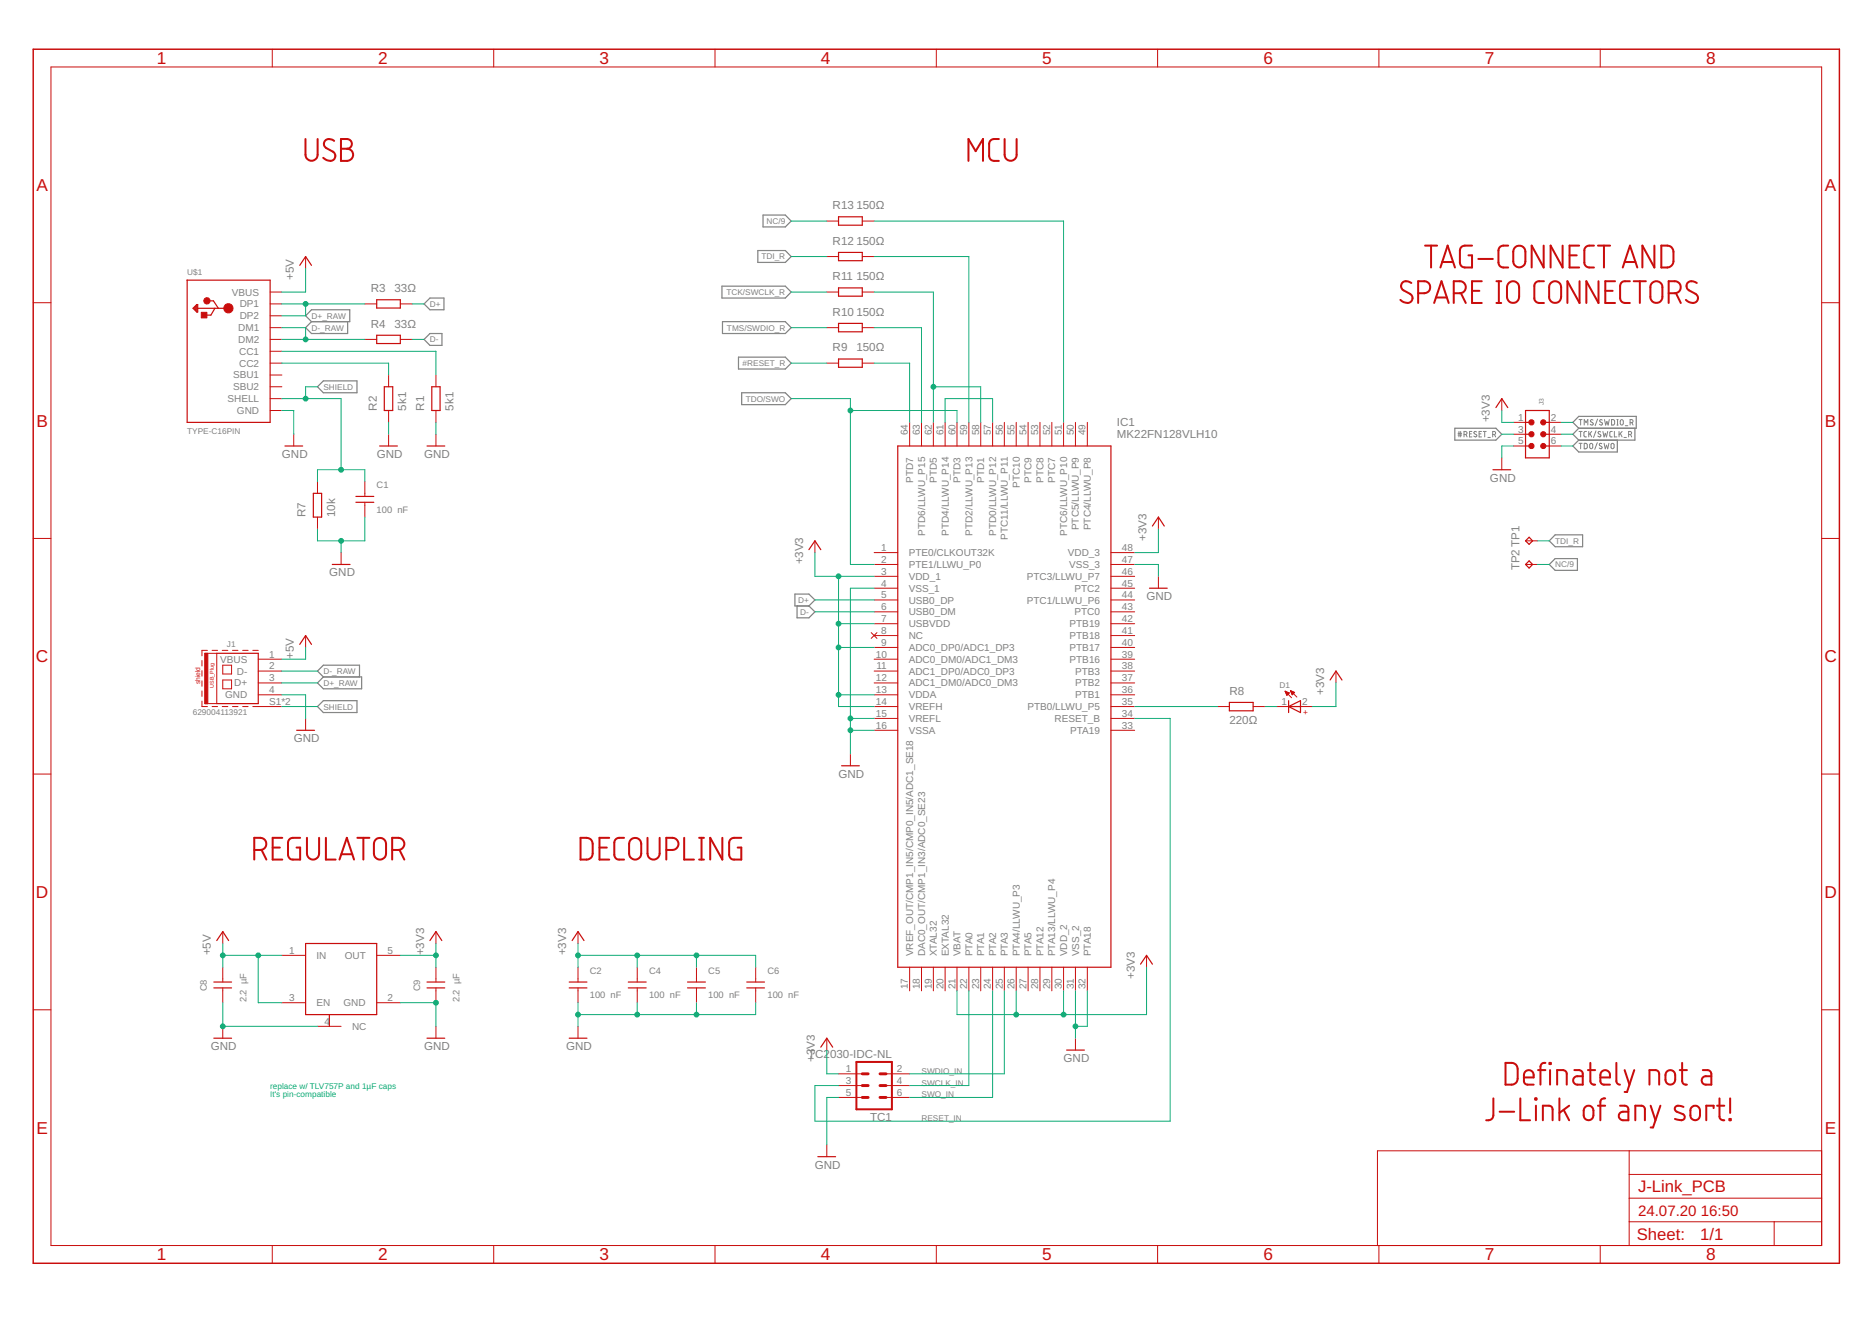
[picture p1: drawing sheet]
<svg xmlns="http://www.w3.org/2000/svg" width="297mm" height="210mm" viewBox="0 0 297 210" stroke-linecap="round" stroke-linejoin="round" font-family="sans-serif">
<g fill="none" stroke="#808080" stroke-width=".19">
<path d="M120.2 39.8h4.4l.9 .9-.9 .9h-4.4zM121.1 34.1h3.5l.9 1-.9 .9h-3.5zM49.4 51l-.9 1 .9 .9h5.8v-1.9M49.4 49.1h6.1v1.9h-6.1l-.9-.9zM68.2 52.9h1.9v1.9h-1.9l-.9-1zM68.2 47.3h2.2v1.8h-2.2l-.9-.9zM114.6 45.4h10l.9 .9-.9 1h-10zM114.6 51h10l.9 1-.9 .9h-10zM117.2 56.7h7.4l.9 .9-.9 .9h-7.4zM51.3 60.4h5.3v1.9h-5.3l-.9-.9zM117.7 62.3h6.9l.9 .9-.9 1h-6.9zM230.8 67.9h6.6l.9 1-.9 .9h-6.6z"/>
<path d="M250.5 69.8l-.9 1 .9 .9h6.1v-1.9M250.5 66.1h9.1v1.8h-9.1l-.9-.9zM250.5 67.9l-.9 1 .9 .9M259.4 67.9v1.9h-8.9M126.1 94.3h2.3l.9 .9-.9 .9h-2.3zM126.5 96.1v1.9h1.9l.9-.9-.9-1M245.8 89.6l1-1h3.5v1.9h-3.5zM246.8 84.9h4.3v1.8h-4.3l-1-.9zM50.4 112.1l.9-.9h5.3v1.9h-5.3zM51.3 107.4l-.9-.9 .9-1h5.7v1.9M51.3 107.4h6.1v1.9h-6.1l-.9-.9z"/>
</g>
<g fill="none" stroke="#808080" stroke-width=".16">
<path d="M231.4 69h.5M231.4 68.7h.5M231.5 68.5v.8M231.8 68.5v.8M232.3 68.9h.4v-.3l-.4-.1v.8M232.6 68.9l.2 .4M233.2 68.8h.3M233.6 68.5h-.4v.8h.4M234.3 68.5h-.3l-.1 .1 .4 .4v.2l-.2 .1-.3-.1M234.7 68.8h.3M235.1 68.5h-.4v.8h.4M235.4 68.5h.4"/>
<path d="M235.6 68.5v.8M236.1 69.4h.4M236.9 68.9l.4-.1-.1-.3h-.3v.8M237.1 68.9l.2 .4M250.5 70.3h.5M250.5 68.5h.5M250.5 66.6h.5M250.8 66.6v.8M250.8 68.5v.8M250.8 70.3v.9M251.4 70.3l.4 .2 .1 .5-.2 .2h-.3zM251.4 67.4v-.8l.3 .5 .2-.5v.8"/>
<path d="M251.7 68.5h-.3l-.1 .1 .1 .6 .3 .1M252.1 68.5v.8M252.3 68.8l.3 .5M252.4 70.4h.2l.1 .2v.5l-.2 .1-.3-.2v-.4zM252.6 68.5l-.5 .5M252.8 66.7l-.3-.1-.2 .2 .5 .4v.2h-.2l-.3-.1M253.2 68.4l-.3 1M253.4 70.2l-.4 1.1M253.5 66.5l-.4 1M254 68.5h-.3l-.1 .1 .4 .4v.2l-.2 .1-.3-.1M254.2 70.4h-.3l-.1 .1 .4 .4v.2l-.2 .1-.3-.1M254.2 66.7l-.2-.1-.2 .2 .5 .4v.2h-.2l-.3-.1"/>
<path d="M254.3 68.5l.2 .8 .2-.6 .2 .6 .2-.8M254.5 70.3l.2 .9 .2-.6 .2 .6 .2-.9M254.6 66.6l.2 .8 .2-.5 .2 .5 .2-.8M255.7 70.5l.2-.2 .2 .2v.6a.24 .24 0 0 1-.3 .1 .24 .24 0 0 1-.2-.2zM255.7 66.6l.5 .1v.5l-.1 .2h-.4zM255.8 68.5h-.3l-.1 .1 .1 .6 .3 .1M256.2 68.5v.8h.4M256.6 66.6h.2M256.6 67.4h.2M256.7 66.6v.8M256.9 68.5v.8M257.1 68.8l.3 .5"/>
<path d="M257.1 66.7l.2-.1 .2 .1 .1 .5-.1 .2-.4-.1zM257.4 68.5l-.5 .5M257.7 69.4h.4M257.9 67.5h.4M258.4 68.9l.5-.1-.1-.3h-.4v.8M258.7 67.1l.3-.1 .1-.2-.1-.2h-.3v.8M258.7 68.9l.2 .4M258.9 67.1l.2 .3"/>
</g>
<g fill="none" stroke="#c90d0c" stroke-width=".32">
<path d="M48.5 22.1v2.5a.96 .96 0 0 0 .9 .9 .96 .96 0 0 0 1-.9v-2.5M53 22.4a.91 .91 0 0 0-1-.3 .91 .91 0 0 0-.6 .9l.4 .5 1 .6a.79 .79 0 0 1 .3 1 .79 .79 0 0 1-1 .4l-.8-.5M54.1 22.1h1a.77 .77 0 0 1 .7 .7 .77 .77 0 0 1-.7 .8 .96 .96 0 0 1 .9 1 .96 .96 0 0 1-.9 .9h-1zM54.1 23.6h1M153.7 25.5v-3.4l1.1 1.9 1.2-1.9v3.4M158.5 22.1h-.8a.77 .77 0 0 0-.7 .7v1.9a.77 .77 0 0 0 .7 .8h.8M159.4 22.1v2.5a.95 .95 0 0 0 1 .9 .95 .95 0 0 0 .9-.9v-2.5M226.1 39h1.9M227.1 39v3.4M233.6 39h-1.2a.77 .77 0 0 0-.8 .7v2a.77 .77 0 0 0 .8 .7h1.2v-1.9h-.6M239.3 39h-.8a.77 .77 0 0 0-.7 .7v2a.77 .77 0 0 0 .7 .7h.8M240.5 39.2a.96 .96 0 0 1 1-.1 .96 .96 0 0 1 .5 .8v1.6a.96 .96 0 0 1-.9 .9 .96 .96 0 0 1-1-.9v-1.6l.2-.5z"/>
<path d="M244.9 39v3.4l-1.9-3.4v3.4M247.9 39v3.4l-1.9-3.4v3.4M250.6 39h-1.6v3.4h1.6M252.9 39h-.7a.77 .77 0 0 0-.8 .7v2a.77 .77 0 0 0 .8 .7h.7M253.6 39h1.9M254.5 39v3.4M262.5 39v3.4l-1.9-3.4v3.4M263.6 39a1.83 1.83 0 0 1 1.6 .2l.3 .7v1.6a1.01 1.01 0 0 1-.9 .9h-1zM223.9 44.9a.91 .91 0 0 0-1-.3 .91 .91 0 0 0-.6 1l.4 .5 1.1 .5a.78 .78 0 0 1 .2 1.1 .78 .78 0 0 1-.9 .3l-.9-.4M225 46.5a1.8 1.8 0 0 0 1.7-.3 .96 .96 0 0 0 .2-1 .96 .96 0 0 0-.9-.6h-1v3.5M227.6 48.1l1.1-3.5 1.2 3.5M227.9 47.2h1.7"/>
<path d="M228.6 42.4l1.1-3.4 1.2 3.4M228.8 41.6h1.8M230.7 46.5a1.71 1.71 0 0 0 1.6-.3 .96 .96 0 0 0 .2-1 .96 .96 0 0 0-.9-.6h-.9v3.5M231.8 46.5l.8 1.6M233.6 46.1h1.1M234.6 41.1h2.3M235.1 44.6h-1.5v3.5h1.5M237.4 44.6h.8M237.4 48.1h.8M237.8 44.6v3.5M239.5 44.9a.96 .96 0 0 1 1-.2 .96 .96 0 0 1 .5 .9v1.5a.96 .96 0 0 1-.9 1 .96 .96 0 0 1-1-1v-1.5zM245 44.6h-.8a.73 .73 0 0 0-.7 .8v1.9a.77 .77 0 0 0 .7 .8h.8"/>
<path d="M246.1 44.9a.96 .96 0 0 1 1.1-.2 .96 .96 0 0 1 .5 .9v1.5a.95 .95 0 0 1-.9 1 .95 .95 0 0 1-1-1v-1.8zM249 40.5h1.2M250.6 44.6v3.5l-1.9-3.5v3.5M253.6 44.6v3.5l-1.9-3.5v3.5M254.7 46.1h1.2M256.3 44.6h-1.6v3.5h1.6M257.5 42.4l1.1-3.4 1.2 3.4M257.8 41.6h1.7M258.6 44.6h-.7a.73 .73 0 0 0-.8 .8v1.9a.77 .77 0 0 0 .8 .8h.7M259.2 44.6h2M260.2 44.6v3.5M262.2 44.9a.96 .96 0 0 1 1-.2 .96 .96 0 0 1 .6 .9v1.5a.95 .95 0 0 1-1 1 .95 .95 0 0 1-.9-1v-1.8z"/>
<path d="M264.8 46.5a1.8 1.8 0 0 0 1.7-.3 .96 .96 0 0 0 .1-1 .96 .96 0 0 0-.9-.6h-.9v3.5M265.9 46.5l.8 1.6M269.2 44.9a.91 .91 0 0 0-1-.3 .91 .91 0 0 0-.6 1l.4 .5 1 .5a.79 .79 0 0 1 .3 1.1 .79 .79 0 0 1-1 .3l-.8-.4M40.3 134.9a1.7 1.7 0 0 0 1.7-.4 .96 .96 0 0 0 .2-1 .96 .96 0 0 0-.9-.6h-1v3.5M41.5 134.9l.8 1.5M43.3 134.5h1.1M44.8 132.9h-1.5v3.5h1.5M47.6 132.9h-1.1a.77 .77 0 0 0-.8 .8v1.9a.77 .77 0 0 0 .8 .8h1.1v-1.9h-.5M48.7 132.9v2.5a.96 .96 0 0 0 1 1 .96 .96 0 0 0 .9-1v-2.5M51.7 132.9v3.5h1.6M53.9 136.4l1.1-3.5 1.2 3.5M54.2 135.5h1.7"/>
<path d="M56.7 132.9h1.9M57.7 132.9v3.5M59.7 133.2a.96 .96 0 0 1 1-.2 .96 .96 0 0 1 .6 .9v1.5a.96 .96 0 0 1-1 1 .96 .96 0 0 1-1-1v-1.5l.2-.5zM62.2 134.9h1a.96 .96 0 0 0 1-1 .96 .96 0 0 0-1-1h-1v3.5M63.4 134.9l.8 1.5M92.1 132.9a1.93 1.93 0 0 1 1.7 .3l.2 .7v1.5a.94 .94 0 0 1-.9 1h-1zM95.1 134.5h1.2M96.7 132.9h-1.6v3.5h1.6M99 132.9h-.8a.77 .77 0 0 0-.7 .8v1.9a.77 .77 0 0 0 .7 .8h.8M100.2 133.2a.96 .96 0 0 1 1-.2 .96 .96 0 0 1 .5 .9v1.5a.96 .96 0 0 1-.9 1 .96 .96 0 0 1-1-1v-1.5l.2-.5zM102.7 132.9v2.5a.96 .96 0 0 0 1 1 .96 .96 0 0 0 1-1v-2.5M105.7 134.9h1a.96 .96 0 0 0 1-1 .96 .96 0 0 0-1-1h-1v3.5"/>
<path d="M108.6 132.9v3.5h1.5M110.9 132.9h.8M110.9 136.4h.8M111.3 132.9v3.5M114.6 132.9v3.5l-1.9-3.5v3.5M117.6 132.9h-1.1a.77 .77 0 0 0-.8 .8v1.9a.77 .77 0 0 0 .8 .8h1.1v-1.9h-.5M135.9 168.5h5.6v7.5h-5.6zM237 174.3v2.7a.86 .86 0 0 1-1.2 .7M238 176.4h2.3M238.9 168.6a1.74 1.74 0 0 1 1.6 .3l.3 .7v1.5a.94 .94 0 0 1-.9 1h-1zM241.2 174.3v3.4h1.6M241.8 170.9h1.6a.81 .81 0 0 0-.6-1.1 .81 .81 0 0 0-1 .8v1.1l.2 .3 1.4 .1"/>
<path d="M243.6 174.3h.2v.2h-.2zM243.7 175.4v2.3M244.1 169.8h1.1M244.8 177.7v-2.3l1.2 .1 .3 .2 .1 .3v1.7M245.2 168.6l-.5 .1-.3 .5v2.9M245.9 168.6h.2v.2h-.2zM246 169.8v2.3M247.1 172.1v-2.3h.9l.5 .2 .1 .4v1.7M247.4 174.3v3.4M248.1 176.1l.9 1.6M249 175.4l-1.6 1.2M249.8 169.8h.9l.4 .4v1.9h-.8a.67 .67 0 0 1-.7-.7 .67 .67 0 0 1 .7-.6h.8"/>
<path d="M251.4 175.7a.77 .77 0 0 1 .9-.3 .77 .77 0 0 1 .5 .8 1.35 1.35 0 0 1-.3 1.4 .78 .78 0 0 1-1.2-.6v-.8zM252 169.8h1.1M252.3 168.6l.1 3.1 .2 .3 .5 .1M253.6 175.4h1.1M253.9 170.9h1.6a.8 .8 0 0 0-.6-1.1 .8 .8 0 0 0-1 .8l.1 1.3 .3 .2h1.2M254.7 174.3h-.4a.52 .52 0 0 0-.4 .5v2.9M256.5 168.6v3.1l.2 .3 .3 .1M257 175.4l1 .1 .4 .3v1.9h-.9a.68 .68 0 0 1-.6-.6 .68 .68 0 0 1 .6-.7h.9M257.8 169.8l.8 2.3M259.3 169.8l-1.1 3.4h-.4M259.5 177.7v-2.3l1.1 .1 .3 .2 .1 .3v1.7M261.7 172.1v-2.3h1l.5 .2 .1 .4v1.7"/>
<path d="M261.9 175.4l.8 2.3M263.5 175.4l-1.2 3.5h-.4M264.4 170.1a.77 .77 0 0 1 .9-.3 .77 .77 0 0 1 .5 .8v.7a.77 .77 0 0 1-.8 .8 .77 .77 0 0 1-.7-.8v-.7zM266.5 169.8h1.2M266.9 168.6l.1 3.1a.57 .57 0 0 0 .7 .4M267.1 175.6l-.5-.1a.53 .53 0 0 0-.8 .2 .53 .53 0 0 0 .3 .7l.9 .4a.51 .51 0 0 1 .3 .5 .51 .51 0 0 1-.5 .4l-1-.2M268.4 175.7a.77 .77 0 0 1 .8-.3 .77 .77 0 0 1 .5 .8 1.35 1.35 0 0 1-.3 1.4 .76 .76 0 0 1-.8 0 .76 .76 0 0 1-.4-.6v-1zM270.2 169.8h.9l.3 .2 .1 .4v1.7h-.8a.67 .67 0 0 1-.7-.7 .67 .67 0 0 1 .7-.6h.8M271.9 175.8v-.4h-1.2v2.3M272.5 175.4h1.1M272.8 174.3l.1 3 .2 .3 .5 .1M274.4 177.5h.2v.2h-.2z"/>
<path d="M274.5 174.3v2.3"/>
</g>
<g fill="none" stroke="#c90d0c" stroke-width=".19">
<path d="M133.1 34.4h3.7v1.3h-3.7zM29.7 44.4h13.2v22.6h-13.2v-22.6M30.8 48.9l.3-.3v.6l-.2-.3M31.2 48.3h.2v1.2h-.2l-.6-.6zM31.2 48.3v1.1M31.4 48.9h4.8M33.1 47.7h.8l.7 1.2M34.1 48.9l-.6 1.1h-.9M47.6 42.1l.9-1.4 .9 1.4M59.8 47.6h3.7v1.3h-3.7zM59.8 53.2h3.7v1.3h-3.7zM133.1 57h3.7v1.3h-3.7z"/>
<path d="M133.1 40h3.7v1.4h-3.7zM133.1 45.7h3.7v1.3h-3.7zM133.1 51.3h3.7v1.3h-3.7zM45.2 70.8h2.8M49.7 78.3h1.3v3.7h-1.3zM56.5 78.8h2.8M56.5 79.7h2.8M60.2 70.8h2.9M61 61.4h1.3v3.7h-1.3zM67.8 70.8h2.8M68.5 61.4h1.3v3.7h-1.3zM142.5 70.8h33.8v82.7h-33.8z"/>
<path d="M236.9 74.5h2.8M237.4 64.7l.9-1.5 .9 1.5M242.1 70.8h.9M242.1 67h.9M242.1 65.1h3.7v7.5h-3.7zM242.1 68.9h.9M244.9 70.8h.9M244.9 67h.9M244.9 68.9h.9M52.7 89.6h2.8M128.4 87.2l.9-1.4 .9 1.4M182.4 93.3h2.8"/>
<path d="M182.9 83.5l.9-1.5 .9 1.5M242.6 85.2l.6 .6-.6 .6-.5-.6zM242.6 89l.6 .6-.6 .5-.5-.5zM34.4 103.7h6.6v7.9h-6.6M47.1 115.9h2.8M47.6 102.2l.9-1.4 .9 1.4M195.1 111.4h3.7v1.4h-3.7zM204.5 112.1l1.9-.9v1.9zM204.5 111.2v1.9M204.5 112.1h1.9M211.1 107.9l.9-1.4 .9 1.4M133.5 121.5h2.9"/>
<path d="M33.9 155.8h2.8M33.9 156.7h2.8M34.4 149.2l.9-1.4 1 1.4M48.5 149.7h11.3v11.3h-11.3zM67.8 155.8h2.8M67.8 156.7h2.8M68.2 149.2l1-1.4 .9 1.4M90.3 155.8h2.8M90.3 156.7h2.8M90.8 149.2l.9-1.4 1 1.4M99.7 155.8h2.8M99.7 156.7h2.8"/>
<path d="M109.1 155.8h2.8M109.1 156.7h2.8M118.5 155.8h2.8M118.5 156.7h2.8M181 153l.9-1.4 1 1.4M33.9 164.7h2.8M52.3 161v1.8M67.8 164.7h2.8M90.3 164.7h2.8M130.2 166.1l1-1.4 .9 1.4M169.2 166.6h2.9M129.8 183.5h2.8"/>
</g>
<g fill="none" stroke="#c90d0c" stroke-width=".16">
<path d="M8.1 10.6h281v187h-281zM43.2 7.8v2.8M78.3 7.8v2.8M113.5 7.8v2.8M148.6 7.8v2.8M183.7 7.8v2.8M218.8 7.8v2.8M253.9 7.8v2.8M131.2 35.1h1.9M136.8 35.1h1.9M5.3 48h2.8M42.9 48.2h1.8"/>
<path d="M42.9 52h1.8M42.9 46.3h1.8M42.9 55.7h1.8M42.9 59.5h1.8M42.9 57.6h1.8M42.9 53.8h1.8M42.9 50.1h1.8M48.5 40.7v1.9M57.9 48.2h1.9M57.9 53.8h1.9M61.7 59.5v1.9M63.5 48.2h1.9"/>
<path d="M63.5 53.8h1.9M69.2 59.5v1.9M131.2 52h1.9M131.2 46.3h1.9M131.2 57.6h1.9M131.2 40.7h1.9M136.8 52h1.9M136.8 46.3h1.9M136.8 57.6h1.9M136.8 40.7h1.9M289.1 48h2.8M42.9 65.1h1.8"/>
<path d="M42.9 61.4h1.8M42.9 63.2h1.8M46.6 68.9v1.9M50.4 76.4v1.9M57.9 76.4v2.3M57.9 79.7v2.3M61.7 65.1v1.9M61.7 68.9v1.9M69.2 65.1v1.9M69.2 68.9v1.9M144.3 67v3.8M146.2 67v3.8"/>
<path d="M148.1 67v3.8M150 67v3.8M151.8 67v3.8M153.7 67v3.8M155.6 67v3.8M157.5 67v3.8M159.4 67v3.8M161.2 67v3.8M163.1 67v3.8M165 67v3.8M166.9 67v3.8M168.8 67v3.8"/>
<path d="M170.6 67v3.8M172.5 67v3.8M238.3 63.2v1.9M238.3 72.6v1.9M240.2 67h1.9M240.2 68.9h1.9M240.2 70.8h1.9M245.8 67h1.9M245.8 68.9h1.9M245.8 70.8h1.9M5.3 85.4h2.8M50.4 82v1.9"/>
<path d="M54.1 87.7v1.9M129.3 85.8v1.9M138.7 87.7h3.8M138.7 89.6h3.8M138.7 91.4h3.8M138.7 93.3h3.8M138.7 95.2h3.8M138.7 97.1h3.8M138.7 99h3.8M176.3 87.7h3.7M176.3 89.6h3.7M176.3 91.4h3.7"/>
<path d="M176.3 93.3h3.7M176.3 95.2h3.7M176.3 97.1h3.7M176.3 99h3.7M183.8 82v1.9M183.8 91.4v1.9M242.1 89.6h1.8M242.1 85.8h1.8M289.1 85.4h2.8M32 111.2v.9h.9M32 104.8v.9M32 106.4v.9"/>
<path d="M32 108v.9M32 109.6v.9M32.5 103.7h1.9v7.9h-1.9zM32.9 103.2h-.9v.9M33.7 112.1h.8M33.7 103.2h.8M35.3 112.1h.9M35.3 103.2h.9M35.3 105.5h1.4v1.4h-1.4zM35.3 107.9h1.4v1.4h-1.4zM36.9 112.1h.9M36.9 103.2h.9"/>
<path d="M38.5 112.1h.9M38.5 103.2h.9M40.1 112.1h4.6M40.1 103.2h.9M41 104.6h3.7M41 106.5h3.7M41 108.4h3.7M41 110.2h3.7M48.5 100.8v1.9M48.5 114v1.9M134.9 119.6v1.9M138.2 100.4l.9 .9"/>
<path d="M138.7 100.8h3.8M138.7 102.7h3.8M138.7 104.6h3.8M138.7 106.5h3.8M138.7 108.4h3.8M138.7 110.2h3.8M138.7 112.1h3.8M138.7 114h3.8M138.7 115.9h3.8M139.1 100.4l-.9 .9M176.3 100.8h3.7M176.3 102.7h3.7"/>
<path d="M176.3 104.6h3.7M176.3 106.5h3.7M176.3 108.4h3.7M176.3 110.2h3.7M176.3 112.1h3.7M176.3 114h3.7M176.3 115.9h3.7M193.2 112.1h1.9M198.8 112.1h1.9M202.6 112.1h1.9M203.9 109.7l1 1M203.9 109.7h.1"/>
<path d="M203.9 109.7l.7 .2M203.9 109.7l.3 .6 .4-.4M204 109.8h.2M204 109.9h.4M204 109.9h.6M204.1 110h.4M204.1 110.1h.3M204.1 110.2h.2M204.2 110.3h.1M204.8 109.6l1 1M204.8 109.6l.6 .3-.4 .3zM204.8 109.6h.1"/>
<path d="M204.8 109.7h.3M204.9 109.8h.4M204.9 109.9h.5M204.9 109.9h.4M205 110h.2M205 110.1h.1M205 110.2h.1M206.4 112.1h1.8M212 106.5v1.9M5.3 122.8h2.8M289.1 122.8h2.8M35.3 147.8v1.9"/>
<path d="M35.3 153.5v2.3M35.3 156.7v2.4M44.7 151.6h3.8M44.7 159.1h3.8M59.8 151.6h3.7M59.8 159.1h3.7M69.2 147.8v1.9M69.2 153.5v2.3M69.2 156.7v2.4M91.7 147.8v1.9M91.7 153.5v2.3M91.7 156.7v2.4"/>
<path d="M101.1 153.5v2.3M101.1 156.7v2.4M110.5 153.5v2.3M110.5 156.7v2.4M119.9 153.5v2.3M119.9 156.7v2.4M144.3 153.5v3.7M146.2 153.5v3.7M148.1 153.5v3.7M150 153.5v3.7M151.8 153.5v3.7M153.7 153.5v3.7"/>
<path d="M155.6 153.5v3.7M157.5 153.5v3.7M159.4 153.5v3.7M161.2 153.5v3.7M163.1 153.5v3.7M165 153.5v3.7M166.9 153.5v3.7M168.8 153.5v3.7M170.6 153.5v3.7M172.5 153.5v3.7M181.9 151.6v1.9M5.3 160.2h2.8"/>
<path d="M35.3 162.8v1.9M50.4 162.8h3.7M69.2 162.8v1.9M91.7 162.8v1.9M131.2 164.7v1.9M133.1 170.4h3.7M133.1 172.2h3.7M133.1 174.1h3.7M140.6 170.4h3.7M140.6 172.2h3.7M140.6 174.1h3.7M170.6 164.7v1.9"/>
<path d="M289.1 160.2h2.8M43.2 197.6v2.8M78.3 197.6v2.8M113.5 197.6v2.8M131.2 181.6v1.9M148.6 197.6v2.8M183.7 197.6v2.8M218.8 197.6v2.8M253.9 197.6v2.8M258.5 193.8h30.6M258.5 182.6v15M258.5 190.1h30.6"/>
<path d="M258.5 186.3h30.6M281.5 193.8v3.8M289.1 182.6h-70.5v15"/>
</g>
<path d="M136.8 174.1h1M136.8 172.2h1M136.8 170.4h1M139.6 174.1h1M139.6 172.2h1M139.6 170.4h1" fill="none" stroke="#c90d0c" stroke-width=".47"/>
<g fill="#c90d0c" stroke="#c90d0c" stroke-width=".16">
<circle cx="36.2" cy="48.9" r=".74"/>
<circle cx="32.8" cy="47.7" r=".52"/>
<circle cx="243" cy="67" r=".43"/>
<circle cx="244.9" cy="67" r=".42"/>
<circle cx="243" cy="68.9" r=".43"/>
<circle cx="244.9" cy="68.9" r=".42"/>
<circle cx="243" cy="70.8" r=".43"/>
<circle cx="244.9" cy="70.8" r=".42"/>
</g>
<g fill="#c90d0c" stroke="#c90d0c" stroke-width=".16">
<path d="M31.9 49.6h.9v.8h-.9z"/>
<path d="M32.5 103.7h.5v8h-.5z"/>
</g>
<path d="M5.3 7.8h286.6v192.6h-286.6z" fill="none" stroke="#c90d0c" stroke-width=".23"/>
<g fill="none" stroke="#0dab76" stroke-width=".16">
<path d="M125.5 35.1h5.7M138.7 35.1h30.1v31.9M44.7 57.6h17v1.9M44.7 55.7h24.5v3.8M44.7 52h3.8v1.8M44.7 53.8h13.2M44.7 48.2h13.2M48.5 42.6v3.7h-3.8M48.5 48.2v1.9h-3.8M65.4 53.8h1.9M65.4 48.2h1.9M125.5 57.6h5.7"/>
<path d="M125.5 52h5.7M125.5 46.3h5.7M125.5 40.7h5.7M138.7 57.6h5.6v9.4M138.7 52h7.5v15M138.7 46.3h9.4v20.7M138.7 40.7h15v26.3M44.7 65.1h1.9v3.8M44.7 63.2h9.4v11.3M50.4 76.4v-1.9h7.5v1.9M50.4 61.4h-1.9v1.8M61.7 67v1.9"/>
<path d="M69.2 67v1.9M125.5 63.2h9.4v26.4h3.8M134.9 65.1h16.9v1.9M148.1 61.4h7.5v5.6M150 67v-3.8h7.5v3.8M238.3 65.1v1.9h1.9M238.3 68.9h1.9M240.2 70.8h-1.9v1.8M247.7 70.8h1.9M247.7 67h1.9M247.7 68.9h1.9M54.1 85.8v1.9"/>
<path d="M57.9 82v3.8h-7.5v-1.9M129.3 87.7v3.7h9.4M129.3 95.2h9.4M129.3 97.1h9.4M133.1 91.4v20.7h5.6M133.1 99h5.6M138.7 93.3h-3.8v26.3M180 89.6h3.8v1.8M183.8 83.9v3.8h-3.8M243.9 85.8h1.9M243.9 89.6h1.9M44.7 110.2h3.8v3.8"/>
<path d="M44.7 106.5h5.7M44.7 108.4h5.7M44.7 112.1h5.7M48.5 102.7v1.9h-3.8M133.1 110.2h5.6M133.1 102.7h5.6M134.9 115.9h3.8M134.9 114h3.8M180 114h5.7v63.9h-56.4v-5.7h3.8M180 112.1h13.2M200.7 112.1h1.9M212 108.4v3.7h-3.8"/>
<path d="M35.3 159.1v3.7h15.1M35.3 149.7v3.8M35.3 151.6h9.4M41 151.6v7.5h3.7M63.5 159.1h5.7v3.7M63.5 151.6h5.7M69.2 149.7v3.8M91.7 151.6h28.2v1.9M91.7 149.7v3.8M91.7 159.1v3.7M101.1 151.6v1.9M101.1 159.1v1.9"/>
<path d="M110.5 151.6v1.9M110.5 159.1v1.9M119.9 159.1v1.9h-28.2M153.7 157.2v15h-9.4M157.5 157.2v16.9h-13.2M159.4 157.2v13.2h-15.1M161.2 157.2v3.8M168.8 157.2v3.8M170.6 157.2v7.5M172.5 157.2v5.6h-1.9M181.9 153.5v7.5h-30.1v-3.8M131.2 166.6v3.8h1.9"/>
<path d="M133.1 174.1h-1.9v7.5"/>
</g>
<g fill="#0dab76" stroke="#0dab76" stroke-width=".16">
<circle cx="54.1" cy="85.8" r=".38"/>
<circle cx="134.9" cy="114" r=".38"/>
<circle cx="134.9" cy="115.9" r=".38"/>
<circle cx="170.6" cy="162.8" r=".38"/>
<circle cx="110.5" cy="161" r=".38"/>
<circle cx="101.1" cy="161" r=".38"/>
<circle cx="91.7" cy="161" r=".38"/>
<circle cx="35.3" cy="162.8" r=".38"/>
<circle cx="69.2" cy="159.1" r=".38"/>
<circle cx="48.5" cy="53.8" r=".38"/>
<circle cx="48.5" cy="48.2" r=".38"/>
<circle cx="35.3" cy="151.6" r=".38"/>
<circle cx="41" cy="151.6" r=".38"/>
<circle cx="133.1" cy="110.2" r=".38"/>
<circle cx="133.1" cy="99" r=".38"/>
<circle cx="133.1" cy="91.4" r=".38"/>
<circle cx="133.1" cy="102.7" r=".38"/>
<circle cx="161.2" cy="161" r=".38"/>
<circle cx="168.8" cy="161" r=".38"/>
<circle cx="110.5" cy="151.6" r=".38"/>
<circle cx="101.1" cy="151.6" r=".38"/>
<circle cx="91.7" cy="151.6" r=".38"/>
<circle cx="69.2" cy="151.6" r=".38"/>
<circle cx="54.1" cy="74.5" r=".38"/>
<circle cx="48.5" cy="63.2" r=".38"/>
<circle cx="134.9" cy="65.1" r=".38"/>
<circle cx="148.1" cy="61.4" r=".38"/>
</g>
<g font-size="2.7" fill="#c90d0c">
<text x="24.9" y="10.2">1</text>
<text x="60" y="10.2">2</text>
<text x="95.1" y="10.2">3</text>
<text x="130.2" y="10.2">4</text>
<text x="165.4" y="10.2">5</text>
<text x="200.5" y="10.2">6</text>
<text x="235.6" y="10.2">7</text>
<text x="270.7" y="10.2">8</text>
<text x="5.8" y="30.3">A</text>
<text x="289.5" y="30.3">A</text>
<text x="5.8" y="67.7">B</text>
<text x="289.5" y="67.7">B</text>
<text x="5.7" y="105.1">C</text>
<text x="289.5" y="105.1">C</text>
<text x="5.7" y="142.5">D</text>
<text x="289.5" y="142.5">D</text>
<text x="5.8" y="179.9">E</text>
<text x="289.5" y="179.9">E</text>
<text x="24.9" y="200">1</text>
<text x="60" y="200">2</text>
<text x="95.1" y="200">3</text>
<text x="130.2" y="200">4</text>
<text x="165.4" y="200">5</text>
<text x="200.5" y="200">6</text>
<text x="235.6" y="200">7</text>
<text x="270.7" y="200">8</text>
</g>
<g font-size="2.6" fill="#c90d0c">
<text x="259.9" y="189.2">J-Link_PCB</text>
<text x="259.7" y="196.8">Sheet:</text>
<text x="269.8" y="196.7">1/1</text>
</g>
<g font-size="2.4" fill="#c90d0c">
<text x="259.9" y="192.9">24.07.20</text>
<text x="269.9" y="192.9">16:50</text>
</g>
<g font-size="1.8" fill="#808080">
<text x="132.1" y="33.2">R13</text>
<text x="135.9" y="33.2">150Ω</text>
<text x="132.1" y="38.8">R12</text>
<text x="135.9" y="38.8">150Ω</text>
<text x="46.6" y="44.5" transform="rotate(-90 46.6 44.5)">+5V</text>
<text x="58.8" y="46.3">R3</text>
<text x="62.6" y="46.3">33Ω</text>
<text x="132.1" y="44.5">R11</text>
<text x="135.9" y="44.5">150Ω</text>
<text x="58.8" y="52">R4</text>
<text x="62.6" y="52">33Ω</text>
<text x="132.1" y="50.1">R10</text>
<text x="135.9" y="50.1">150Ω</text>
<text x="132.1" y="55.7">R9</text>
<text x="135.9" y="55.7">150Ω</text>
<text x="59.8" y="65.1" transform="rotate(-90 59.8 65.1)">R2</text>
<text x="64.5" y="65.1" transform="rotate(-90 64.5 65.1)">5k1</text>
<text x="67.3" y="65.1" transform="rotate(-90 67.3 65.1)">R1</text>
<text x="72" y="65.1" transform="rotate(-90 72 65.1)">5k1</text>
<text x="177.2" y="69.5">MK22FN128VLH10</text>
<text x="177.2" y="67.7">IC1</text>
<text x="236.4" y="67" transform="rotate(-90 236.4 67)">+3V3</text>
<text x="44.7" y="72.6">GND</text>
<text x="59.8" y="72.6">GND</text>
<text x="67.3" y="72.6">GND</text>
<text x="236.4" y="76.4">GND</text>
<text x="48.5" y="82" transform="rotate(-90 48.5 82)">R7</text>
<text x="53.2" y="82" transform="rotate(-90 53.2 82)">10k</text>
<text x="127.4" y="89.6" transform="rotate(-90 127.4 89.6)">+3V3</text>
<text x="181.9" y="85.8" transform="rotate(-90 181.9 85.8)">+3V3</text>
<text x="52.3" y="91.4">GND</text>
<text x="181.9" y="95.2">GND</text>
<text x="241.1" y="90.5" transform="rotate(-90 241.1 90.5)">TP2 TP1</text>
<text x="46.6" y="104.6" transform="rotate(-90 46.6 104.6)">+5V</text>
<text x="195.1" y="110.2">R8</text>
<text x="210.1" y="110.2" transform="rotate(-90 210.1 110.2)">+3V3</text>
<text x="46.6" y="117.7">GND</text>
<text x="195.1" y="114.9">220Ω</text>
<text x="133.1" y="123.4">GND</text>
<text x="33.5" y="151.6" transform="rotate(-90 33.5 151.6)">+5V</text>
<text x="67.3" y="151.6" transform="rotate(-90 67.3 151.6)">+3V3</text>
<text x="89.8" y="151.6" transform="rotate(-90 89.8 151.6)">+3V3</text>
<text x="180" y="155.3" transform="rotate(-90 180 155.3)">+3V3</text>
<text x="33.5" y="166.6">GND</text>
<text x="67.3" y="166.6">GND</text>
<text x="89.8" y="166.6">GND</text>
<text x="128.2" y="167.9">TC2</text>
<text x="131.7" y="167.9">030-IDC-NL</text>
<text x="129.3" y="168.5" transform="rotate(-90 129.3 168.5)">+3V3</text>
<text x="168.8" y="168.5">GND</text>
<text x="138" y="177.9">TC1</text>
<text x="129.3" y="185.4">GND</text>
</g>
<g font-size="1.6" fill="#808080">
<text x="36.8" y="46.9">VBUS</text>
<text x="37.8" y="52.5">DM1</text>
<text x="38" y="48.8">DP1</text>
<text x="38" y="50.7">DP2</text>
<text x="37.8" y="54.4">DM2</text>
<text x="38" y="56.3">CC1</text>
<text x="38" y="58.2">CC2</text>
<text x="36.1" y="63.8">SHELL</text>
<text x="37" y="60">SBU1</text>
<text x="37" y="61.9">SBU2</text>
<text x="37.6" y="65.7">GND</text>
<text x="144.1" y="69" transform="rotate(-90 144.1 69)">64</text>
<text x="146" y="69" transform="rotate(-90 146 69)">63</text>
<text x="147.8" y="69" transform="rotate(-90 147.8 69)">62</text>
<text x="149.7" y="69" transform="rotate(-90 149.7 69)">61</text>
<text x="151.6" y="69" transform="rotate(-90 151.6 69)">60</text>
<text x="153.5" y="69" transform="rotate(-90 153.5 69)">59</text>
<text x="155.4" y="69" transform="rotate(-90 155.4 69)">58</text>
<text x="157.2" y="69" transform="rotate(-90 157.2 69)">57</text>
<text x="159.1" y="69" transform="rotate(-90 159.1 69)">56</text>
<text x="161" y="69" transform="rotate(-90 161 69)">55</text>
<text x="162.9" y="69" transform="rotate(-90 162.9 69)">54</text>
<text x="164.7" y="69" transform="rotate(-90 164.7 69)">53</text>
<text x="166.6" y="69" transform="rotate(-90 166.6 69)">52</text>
<text x="168.5" y="69" transform="rotate(-90 168.5 69)">51</text>
<text x="170.4" y="69" transform="rotate(-90 170.4 69)">50</text>
<text x="172.3" y="69" transform="rotate(-90 172.3 69)">49</text>
<text x="240.9" y="66.7">1</text>
<text x="240.9" y="68.6">3</text>
<text x="240.9" y="70.5">5</text>
<text x="246.1" y="66.7">2</text>
<text x="246.1" y="68.6">4</text>
<text x="246.1" y="70.5">6</text>
<text x="144.9" y="76.6" transform="rotate(-90 144.9 76.6)">PTD7</text>
<text x="148.7" y="76.6" transform="rotate(-90 148.7 76.6)">PTD5</text>
<text x="152.4" y="76.6" transform="rotate(-90 152.4 76.6)">PTD3</text>
<text x="156.2" y="76.6" transform="rotate(-90 156.2 76.6)">PTD1</text>
<text x="161.8" y="77.4" transform="rotate(-90 161.8 77.4)">PTC10</text>
<text x="163.7" y="76.6" transform="rotate(-90 163.7 76.6)">PTC9</text>
<text x="165.6" y="76.6" transform="rotate(-90 165.6 76.6)">PTC8</text>
<text x="167.4" y="76.6" transform="rotate(-90 167.4 76.6)">PTC7</text>
<text x="139.8" y="87.4">1</text>
<text x="139.8" y="89.3">2</text>
<text x="144.2" y="88.2">PTE0/CLKOUT32K</text>
<text x="146.8" y="85" transform="rotate(-90 146.8 85)">PTD6/LLWU_P15</text>
<text x="150.5" y="85" transform="rotate(-90 150.5 85)">PTD4/LLWU_P14</text>
<text x="154.3" y="85" transform="rotate(-90 154.3 85)">PTD2/LLWU_P13</text>
<text x="158.1" y="85" transform="rotate(-90 158.1 85)">PTD0/LLWU_P12</text>
<text x="159.9" y="85.6" transform="rotate(-90 159.9 85.6)">PTC11/LLWU_P11</text>
<text x="169.3" y="85" transform="rotate(-90 169.3 85)">PTC6/LLWU_P10</text>
<text x="169.4" y="88.2">VDD_3</text>
<text x="171.2" y="84.1" transform="rotate(-90 171.2 84.1)">PTC5/LLWU_P9</text>
<text x="173.1" y="84.1" transform="rotate(-90 173.1 84.1)">PTC4/LLWU_P8</text>
<text x="178" y="87.4">48</text>
<text x="178" y="89.3">47</text>
<text x="139.8" y="91.2">3</text>
<text x="139.8" y="93.1">4</text>
<text x="139.8" y="94.9">5</text>
<text x="144.2" y="90.1">PTE1/LLWU_P0</text>
<text x="144.2" y="92">VDD_1</text>
<text x="144.2" y="93.9">VSS_1</text>
<text x="144.2" y="95.8">USB0_DP</text>
<text x="162.9" y="92">PTC3/LLWU_P7</text>
<text x="162.9" y="95.8">PTC1/LLWU_P6</text>
<text x="169.6" y="90.1">VSS_3</text>
<text x="170.5" y="93.9">PTC2</text>
<text x="178" y="91.2">46</text>
<text x="178" y="93.1">45</text>
<text x="178" y="94.9">44</text>
<text x="139.8" y="96.8">6</text>
<text x="139.8" y="98.7">7</text>
<text x="139.8" y="100.6">8</text>
<text x="144.2" y="97.6">USB0_DM</text>
<text x="144.2" y="99.5">USBVDD</text>
<text x="144.2" y="101.4">NC</text>
<text x="169.7" y="99.5">PTB19</text>
<text x="169.7" y="101.4">PTB18</text>
<text x="170.5" y="97.6">PTC0</text>
<text x="178" y="96.8">43</text>
<text x="178" y="98.7">42</text>
<text x="178" y="100.6">41</text>
<text x="34.9" y="105.2">VBUS</text>
<text x="37.6" y="107">D-</text>
<text x="42.7" y="106.2">2</text>
<text x="42.7" y="104.3">1</text>
<text x="139" y="104.3">10</text>
<text x="139.1" y="106.2">11</text>
<text x="139.8" y="102.4">9</text>
<text x="144.2" y="103.3">ADC0_DP0/ADC1_DP3</text>
<text x="144.2" y="105.2">ADC0_DM0/ADC1_DM3</text>
<text x="144.2" y="107">ADC1_DP0/ADC0_DP3</text>
<text x="169.7" y="103.3">PTB17</text>
<text x="169.7" y="105.1">PTB16</text>
<text x="170.6" y="107">PTB3</text>
<text x="178" y="102.4">40</text>
<text x="178" y="104.3">39</text>
<text x="178" y="106.2">38</text>
<text x="35.7" y="110.8">GND</text>
<text x="37.2" y="108.9">D+</text>
<text x="42.7" y="110">4</text>
<text x="42.7" y="108.1">3</text>
<text x="42.7" y="111.8">S1*2</text>
<text x="139" y="108.1">12</text>
<text x="139" y="110">13</text>
<text x="139" y="111.8">14</text>
<text x="139" y="113.7">15</text>
<text x="144.2" y="108.9">ADC1_DM0/ADC0_DM3</text>
<text x="144.2" y="110.8">VDDA</text>
<text x="144.2" y="112.7">VREFH</text>
<text x="163" y="112.7">PTB0/LLWU_P5</text>
<text x="170.6" y="108.9">PTB2</text>
<text x="170.6" y="110.8">PTB1</text>
<text x="178" y="108.1">37</text>
<text x="178" y="110">36</text>
<text x="178" y="111.8">35</text>
<text x="178" y="113.7">34</text>
<text x="203.3" y="111.8">1</text>
<text x="206.6" y="111.8">2</text>
<text x="139" y="115.6">16</text>
<text x="144.2" y="114.6">VREFL</text>
<text x="144.2" y="116.4">VSSA</text>
<text x="167.3" y="114.5">RESET_B</text>
<text x="169.8" y="116.4">PTA19</text>
<text x="178" y="115.6">33</text>
<text x="45.9" y="151.3">1</text>
<text x="50.2" y="152.1">IN</text>
<text x="54.7" y="152.1">OUT</text>
<text x="61.5" y="151.3">5</text>
<text x="144.9" y="151.7" transform="rotate(-90 144.9 151.7)">VREF_OUT/CMP1_IN5/CMP0_IN5/ADC1_SE18</text>
<text x="146.8" y="151.7" transform="rotate(-90 146.8 151.7)">DAC0_OUT/CMP1_IN3/ADC0_SE23</text>
<text x="148.7" y="151.7" transform="rotate(-90 148.7 151.7)">XTAL32</text>
<text x="150.5" y="151.7" transform="rotate(-90 150.5 151.7)">EXTAL32</text>
<text x="152.4" y="151.7" transform="rotate(-90 152.4 151.7)">VBAT</text>
<text x="154.3" y="151.7" transform="rotate(-90 154.3 151.7)">PTA0</text>
<text x="156.2" y="151.7" transform="rotate(-90 156.2 151.7)">PTA1</text>
<text x="158.1" y="151.7" transform="rotate(-90 158.1 151.7)">PTA2</text>
<text x="159.9" y="151.7" transform="rotate(-90 159.9 151.7)">PTA3</text>
<text x="161.8" y="151.7" transform="rotate(-90 161.8 151.7)">PTA4/LLWU_P3</text>
<text x="163.7" y="151.7" transform="rotate(-90 163.7 151.7)">PTA5</text>
<text x="165.6" y="151.7" transform="rotate(-90 165.6 151.7)">PTA12</text>
<text x="167.5" y="151.7" transform="rotate(-90 167.5 151.7)">PTA13/LLWU_P4</text>
<text x="169.3" y="151.7" transform="rotate(-90 169.3 151.7)">VDD_2</text>
<text x="171.2" y="151.7" transform="rotate(-90 171.2 151.7)">VSS_2</text>
<text x="173.1" y="151.7" transform="rotate(-90 173.1 151.7)">PTA18</text>
<text x="45.9" y="158.8">3</text>
<text x="50.2" y="159.6">EN</text>
<text x="54.5" y="159.6">GND</text>
<text x="61.5" y="158.8">2</text>
<text x="144.1" y="156.9" transform="rotate(-90 144.1 156.9)">17</text>
<text x="146" y="156.9" transform="rotate(-90 146 156.9)">18</text>
<text x="147.8" y="156.9" transform="rotate(-90 147.8 156.9)">19</text>
<text x="149.7" y="156.9" transform="rotate(-90 149.7 156.9)">20</text>
<text x="151.6" y="156.9" transform="rotate(-90 151.6 156.9)">21</text>
<text x="153.5" y="156.9" transform="rotate(-90 153.5 156.9)">22</text>
<text x="155.4" y="156.9" transform="rotate(-90 155.4 156.9)">23</text>
<text x="157.2" y="156.9" transform="rotate(-90 157.2 156.9)">24</text>
<text x="159.1" y="156.9" transform="rotate(-90 159.1 156.9)">25</text>
<text x="161" y="156.9" transform="rotate(-90 161 156.9)">26</text>
<text x="162.9" y="156.9" transform="rotate(-90 162.9 156.9)">27</text>
<text x="164.7" y="156.9" transform="rotate(-90 164.7 156.9)">28</text>
<text x="166.6" y="156.9" transform="rotate(-90 166.6 156.9)">29</text>
<text x="168.5" y="156.9" transform="rotate(-90 168.5 156.9)">30</text>
<text x="170.4" y="156.9" transform="rotate(-90 170.4 156.9)">31</text>
<text x="172.3" y="156.9" transform="rotate(-90 172.3 156.9)">32</text>
<text x="51.5" y="162.6">4</text>
<text x="55.9" y="163.4">NC</text>
<text x="134.2" y="170.1">1</text>
<text x="134.2" y="172">3</text>
<text x="134.2" y="173.9">5</text>
<text x="142.3" y="170.1">2</text>
<text x="142.3" y="172">4</text>
<text x="142.3" y="173.9">6</text>
</g>
<g font-size="1.5" fill="#808080">
<text x="59.8" y="77.4">C1</text>
<text x="59.8" y="81.4">100 nF</text>
<text x="93.6" y="154.5">C2</text>
<text x="103" y="154.5">C4</text>
<text x="112.4" y="154.5">C5</text>
<text x="121.8" y="154.5">C6</text>
<text x="32.8" y="157.3" transform="rotate(-90 32.8 157.3)">C8</text>
<text x="39.1" y="159" transform="rotate(-90 39.1 159)">2.2 µF</text>
<text x="66.7" y="157.3" transform="rotate(-90 66.7 157.3)">C9</text>
<text x="72.9" y="159" transform="rotate(-90 72.9 159)">2.2 µF</text>
<text x="93.6" y="158.4">100 nF</text>
<text x="103" y="158.4">100 nF</text>
<text x="112.4" y="158.4">100 nF</text>
<text x="121.8" y="158.4">100 nF</text>
</g>
<g font-size="1.3" fill="#808080">
<text x="121.6" y="35.5">NC/9</text>
<text x="120.8" y="41.2">TDI_R</text>
<text x="29.7" y="43.7">U$1</text>
<text x="115.3" y="46.8">TCK/SWCLK_R</text>
<text x="49.4" y="52.4">D-_RAW</text>
<text x="49.4" y="50.6">D+_RAW</text>
<text x="68.2" y="48.7">D+</text>
<text x="115.4" y="52.4">TMS/SWDIO_R</text>
<text x="68.2" y="54.3">D-</text>
<text x="117.8" y="58.1">#RESET_R</text>
<text x="51.3" y="61.8">SHIELD</text>
<text x="118.3" y="63.7">TDO/SWO</text>
<text x="29.7" y="68.9">TYPE-C16PIN</text>
<text x="246.8" y="86.3">TDI_R</text>
<text x="126.6" y="95.7">D+</text>
<text x="246.8" y="90">NC/9</text>
<text x="127" y="97.5">D-</text>
<text x="36" y="102.6">J1</text>
<text x="51.3" y="106.9">D-_RAW</text>
<text x="30.6" y="113.5">629004113921</text>
<text x="51.3" y="108.8">D+_RAW</text>
<text x="51.3" y="112.6">SHIELD</text>
<text x="203" y="109.2">D1</text>
<text x="146.2" y="170.4">SWDIO_IN</text>
<text x="146.2" y="172.2">SWCLK_IN</text>
<text x="146.2" y="174.1">SWO_IN</text>
<text x="146.2" y="177.9">RESET_IN</text>
</g>
<text font-size="1.3" fill="#c90d0c" x="206.8" y="113.4">+</text>
<g font-size="1.3" fill="#0dab76">
<text x="42.9" y="172.7">replace w/ TLV757P and 1µF caps</text>
<text x="42.9" y="174.1">It's pin-compatible</text>
</g>
<text font-size="1.1" fill="#808080" x="245" y="64.3" transform="rotate(-90 245 64.3)">J3</text>
<text font-size="1.1" fill="#c90d0c" x="31.8" y="108.6" transform="rotate(-90 31.8 108.6)">shield</text>
<text font-size=".8" fill="#c90d0c" x="33.9" y="109.1" transform="rotate(-90 33.9 109.1)">USB_Plug</text>
</svg>
